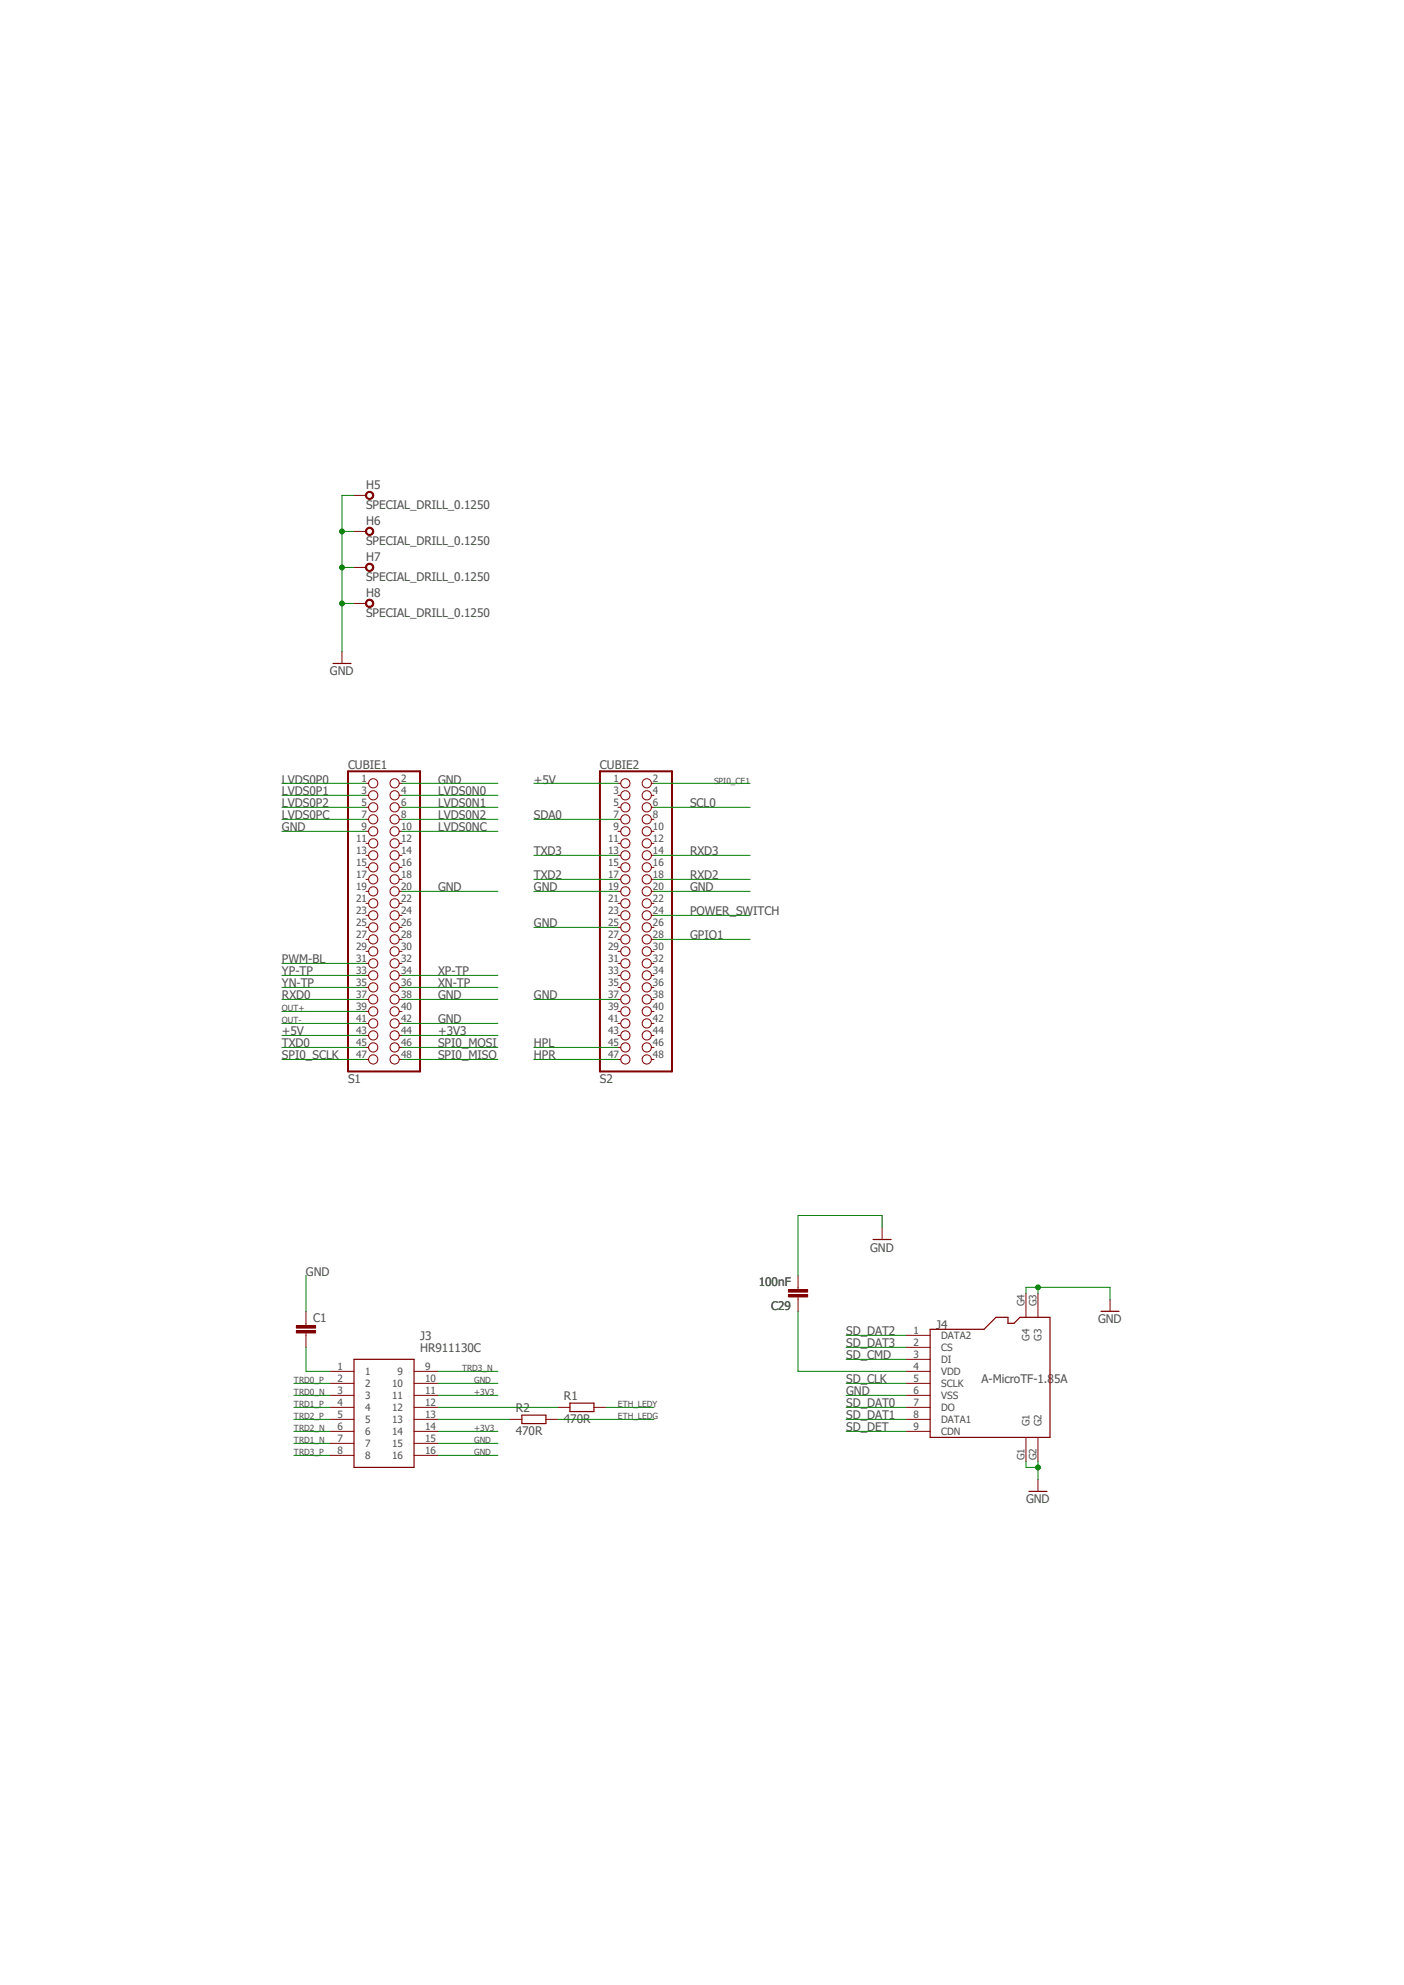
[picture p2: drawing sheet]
<svg xmlns="http://www.w3.org/2000/svg" width="297mm" height="420mm" viewBox="0 0 297 420" stroke-linecap="round" stroke-linejoin="round" font-family="sans-serif">
<path d="M59 101.2l179 217.6M238 101.2l-179 217.6" fill="none" stroke="#fff" stroke-width=".21"/>
<path d="M73.6 163.2h15.3v63.5h-15.3z" fill="none" stroke="#800000" stroke-width=".42"/>
<g fill="none" stroke="#800000" stroke-width=".21">
<path d="M77.4 165.7h.6M77.4 168.3h.6M77.4 170.8h.6M77.4 173.4h.6M77.4 175.9h.6M77.4 178.4h.6M84.5 165.7h.5M84.5 168.3h.5M84.5 170.8h.5M84.5 173.4h.5M84.5 175.9h.5M84.5 178.4h.5"/>
<path d="M77.4 181h.6M77.4 183.5h.6M77.4 186.1h.6M77.4 188.6h.6M77.4 191.1h.6M77.4 193.7h.6M77.4 196.2h.6M77.4 198.8h.6M84.5 181h.5M84.5 183.5h.5M84.5 186.1h.5M84.5 188.6h.5"/>
<path d="M84.5 191.1h.5M84.5 193.7h.5M84.5 196.2h.5M84.5 198.8h.5M77.4 201.3h.6M77.4 203.8h.6M77.4 206.4h.6M77.4 208.9h.6M77.4 211.5h.6M77.4 214h.6M77.4 216.5h.6M77.4 219.1h.6"/>
<path d="M84.5 201.3h.5M84.5 203.8h.5M84.5 206.4h.5M84.5 208.9h.5M84.5 211.5h.5M84.5 214h.5M84.5 216.5h.5M84.5 219.1h.5M77.4 221.6h.6M77.4 224.2h.6M84.5 221.6h.5M84.5 224.2h.5"/>
<circle cx="78.9" cy="175.9" r=".98"/>
<circle cx="78.9" cy="168.3" r=".98"/>
<circle cx="78.9" cy="173.4" r=".98"/>
<circle cx="78.9" cy="170.8" r=".98"/>
<circle cx="78.9" cy="178.4" r=".98"/>
<circle cx="78.9" cy="165.7" r=".98"/>
<circle cx="83.5" cy="175.9" r=".98"/>
<circle cx="83.5" cy="165.7" r=".98"/>
<circle cx="83.5" cy="173.4" r=".98"/>
<circle cx="83.5" cy="170.8" r=".98"/>
<circle cx="83.5" cy="168.3" r=".98"/>
<circle cx="83.5" cy="178.4" r=".98"/>
<circle cx="78.9" cy="198.8" r=".98"/>
<circle cx="78.9" cy="193.7" r=".98"/>
<circle cx="78.9" cy="191.1" r=".98"/>
<circle cx="78.9" cy="186.1" r=".98"/>
<circle cx="78.9" cy="188.6" r=".98"/>
<circle cx="78.9" cy="181" r=".98"/>
<circle cx="78.9" cy="183.5" r=".98"/>
<circle cx="78.9" cy="196.2" r=".98"/>
<circle cx="83.5" cy="198.8" r=".98"/>
<circle cx="83.5" cy="196.2" r=".98"/>
<circle cx="83.5" cy="181" r=".98"/>
<circle cx="83.5" cy="186.1" r=".98"/>
<circle cx="83.5" cy="191.1" r=".98"/>
<circle cx="83.5" cy="188.6" r=".98"/>
<circle cx="83.5" cy="193.7" r=".98"/>
<circle cx="83.5" cy="183.5" r=".98"/>
<circle cx="78.9" cy="201.3" r=".98"/>
<circle cx="78.9" cy="206.4" r=".98"/>
<circle cx="78.9" cy="203.8" r=".98"/>
<circle cx="78.9" cy="219.1" r=".98"/>
<circle cx="78.9" cy="211.5" r=".98"/>
<circle cx="78.9" cy="214" r=".98"/>
<circle cx="78.9" cy="216.5" r=".98"/>
<circle cx="78.9" cy="208.9" r=".98"/>
<circle cx="83.5" cy="201.3" r=".98"/>
<circle cx="83.5" cy="203.8" r=".98"/>
<circle cx="83.5" cy="219.1" r=".98"/>
<circle cx="83.5" cy="206.4" r=".98"/>
<circle cx="83.5" cy="211.5" r=".98"/>
<circle cx="83.5" cy="214" r=".98"/>
<circle cx="83.5" cy="216.5" r=".98"/>
<circle cx="83.5" cy="208.9" r=".98"/>
<circle cx="78.9" cy="221.6" r=".98"/>
<circle cx="78.9" cy="224.2" r=".98"/>
<circle cx="83.5" cy="221.6" r=".98"/>
<circle cx="83.5" cy="224.2" r=".98"/>
</g>
<path d="M77.6 104.1a.89 .89 0 0 1 1.4 .4 .89 .89 0 0 1-.6 1.2 .89 .89 0 0 1-1.1-.9h.3a.64 .64 0 0 1 .9-.5 .64 .64 0 0 1 .1 1 .64 .64 0 0 1-1-.2v-.3h-.3z" fill-rule="evenodd" fill="#800000"/>
<path d="M74.9 104.8h2.5M77.6 104.1a.89 .89 0 0 1 1.4 .4 .89 .89 0 0 1-.6 1.2 .89 .89 0 0 1-1.1-.9h.3a.64 .64 0 0 1 .9-.5 .64 .64 0 0 1 .1 1 .64 .64 0 0 1-1-.2v-.3h-.3z" fill="none" stroke="#800000" stroke-width=".21"/>
<path d="M77.6 111.8a.89 .89 0 0 1 1.4 .3 .89 .89 0 0 1-.6 1.2 .89 .89 0 0 1-1.1-.9h.3a.64 .64 0 0 1 .9-.5 .64 .64 0 0 1 .1 1 .64 .64 0 0 1-1-.2v-.3h-.3z" fill-rule="evenodd" fill="#800000"/>
<path d="M74.9 112.4h2.5M77.6 111.8a.89 .89 0 0 1 1.4 .3 .89 .89 0 0 1-.6 1.2 .89 .89 0 0 1-1.1-.9h.3a.64 .64 0 0 1 .9-.5 .64 .64 0 0 1 .1 1 .64 .64 0 0 1-1-.2v-.3h-.3z" fill="none" stroke="#800000" stroke-width=".21"/>
<path d="M77.6 119.3a.89 .89 0 0 1 1.4 .3 .89 .89 0 0 1-.6 1.3 .89 .89 0 0 1-1.1-.8h.3a.64 .64 0 0 1 .9-.6 .64 .64 0 0 1 .1 1 .64 .64 0 0 1-1-.2v-.2h-.3z" fill-rule="evenodd" fill="#800000"/>
<path d="M77.6 119.3a.89 .89 0 0 1 1.4 .3 .89 .89 0 0 1-.6 1.3 .89 .89 0 0 1-1.1-.8h.3a.64 .64 0 0 1 .9-.6 .64 .64 0 0 1 .1 1 .64 .64 0 0 1-1-.2v-.2h-.3zM74.9 120.1h2.5" fill="none" stroke="#800000" stroke-width=".21"/>
<path d="M77.6 127a.89 .89 0 0 1 1.4 .3 .89 .89 0 0 1-.6 1.2 .89 .89 0 0 1-1.1-.8h.3a.64 .64 0 0 1 .9-.6 .64 .64 0 0 1 .1 1.1 .64 .64 0 0 1-1-.3v-.2h-.3z" fill-rule="evenodd" fill="#800000"/>
<g fill="none" stroke="#800000" stroke-width=".21">
<path d="M72.3 137.8v2.6M74.9 127.7h2.5M77.6 127a.89 .89 0 0 1 1.4 .3 .89 .89 0 0 1-.6 1.2 .89 .89 0 0 1-1.1-.8h.3a.64 .64 0 0 1 .9-.6 .64 .64 0 0 1 .1 1.1 .64 .64 0 0 1-1-.3v-.2h-.3zM130.7 165.7h.6M130.7 168.3h.6M130.7 170.8h.6M130.7 173.4h.6M130.7 175.9h.6M130.7 178.4h.6M137.8 165.7h.5M137.8 168.3h.5M137.8 170.8h.5"/>
<path d="M137.8 173.4h.5M137.8 175.9h.5M137.8 178.4h.5M130.7 181h.6M130.7 183.5h.6M130.7 186.1h.6M130.7 188.6h.6M130.7 191.1h.6M130.7 193.7h.6M130.7 196.2h.6M130.7 198.8h.6M137.8 181h.5"/>
<path d="M137.8 183.5h.5M137.8 186.1h.5M137.8 188.6h.5M137.8 191.1h.5M137.8 193.7h.5M137.8 196.2h.5M137.8 198.8h.5M130.7 201.3h.6M130.7 203.8h.6M130.7 206.4h.6M130.7 208.9h.6M130.7 211.5h.6"/>
<path d="M130.7 214h.6M130.7 216.5h.6M130.7 219.1h.6M137.8 201.3h.5M137.8 203.8h.5M137.8 206.4h.5M137.8 208.9h.5M137.8 211.5h.5M137.8 214h.5M137.8 216.5h.5M137.8 219.1h.5M130.7 221.6h.6"/>
<path d="M130.7 224.2h.6M137.8 221.6h.5M137.8 224.2h.5M168.8 272.4v.5M168.8 274.4v.5"/>
<circle cx="132.3" cy="173.4" r=".98"/>
<circle cx="132.3" cy="178.4" r=".98"/>
<circle cx="132.3" cy="168.3" r=".98"/>
<circle cx="132.3" cy="175.9" r=".98"/>
<circle cx="132.3" cy="165.7" r=".98"/>
<circle cx="132.3" cy="170.8" r=".98"/>
<circle cx="136.8" cy="165.7" r=".98"/>
<circle cx="136.8" cy="178.4" r=".98"/>
<circle cx="136.8" cy="170.8" r=".98"/>
<circle cx="136.8" cy="168.3" r=".98"/>
<circle cx="136.8" cy="175.9" r=".98"/>
<circle cx="136.8" cy="173.4" r=".98"/>
<circle cx="132.3" cy="186.1" r=".98"/>
<circle cx="132.3" cy="198.8" r=".98"/>
<circle cx="132.3" cy="181" r=".98"/>
<circle cx="132.3" cy="193.7" r=".98"/>
<circle cx="132.3" cy="196.2" r=".98"/>
<circle cx="132.3" cy="188.6" r=".98"/>
<circle cx="132.3" cy="183.5" r=".98"/>
<circle cx="132.3" cy="191.1" r=".98"/>
<circle cx="136.8" cy="196.2" r=".98"/>
<circle cx="136.8" cy="198.8" r=".98"/>
<circle cx="136.8" cy="181" r=".98"/>
<circle cx="136.8" cy="186.1" r=".98"/>
<circle cx="136.8" cy="193.7" r=".98"/>
<circle cx="136.8" cy="191.1" r=".98"/>
<circle cx="136.8" cy="188.6" r=".98"/>
<circle cx="136.8" cy="183.5" r=".98"/>
<circle cx="132.3" cy="201.3" r=".98"/>
<circle cx="132.3" cy="214" r=".98"/>
<circle cx="132.3" cy="206.4" r=".98"/>
<circle cx="132.3" cy="216.5" r=".98"/>
<circle cx="132.3" cy="203.8" r=".98"/>
<circle cx="132.3" cy="208.9" r=".98"/>
<circle cx="132.3" cy="219.1" r=".98"/>
<circle cx="132.3" cy="211.5" r=".98"/>
<circle cx="136.8" cy="201.3" r=".98"/>
<circle cx="136.8" cy="203.8" r=".98"/>
<circle cx="136.8" cy="214" r=".98"/>
<circle cx="136.8" cy="216.5" r=".98"/>
<circle cx="136.8" cy="206.4" r=".98"/>
<circle cx="136.8" cy="208.9" r=".98"/>
<circle cx="136.8" cy="219.1" r=".98"/>
<circle cx="136.8" cy="211.5" r=".98"/>
<circle cx="132.3" cy="221.6" r=".98"/>
<circle cx="132.3" cy="224.2" r=".98"/>
<circle cx="136.8" cy="221.6" r=".98"/>
<circle cx="136.8" cy="224.2" r=".98"/>
</g>
<path d="M126.9 163.2h15.3v63.5h-15.3z" fill="none" stroke="#800000" stroke-width=".42"/>
<path d="M70.4 140.4h3.9" fill="none" stroke="#800000" stroke-width=".25"/>
<path d="M166.8 272.9h4.1v.5h-4.1z" fill-rule="evenodd" fill="#800000"/>
<path d="M166.8 272.9h4.1v.5h-4.1z" fill="none" stroke="#800000" stroke-width=".21"/>
<path d="M166.8 273.9h4.1v.5h-4.1z" fill-rule="evenodd" fill="#800000"/>
<g fill="none" stroke="#800000" stroke-width=".21">
<path d="M186.6 259.7v2.6M64.7 280v.5M166.8 273.9h4.1v.5h-4.1zM168.8 269.9v2.5M168.8 274.9v2.6M217 273.6v5.1M219.6 273.6v5.1M64.7 282v.5M69.8 290.2h5.1M69.8 292.7h5.1M69.8 295.2h5.1M69.8 297.8h5.1"/>
<path d="M87.6 290.2h5.1M87.6 292.7h5.1M87.6 295.2h5.1M87.6 297.8h5.1M191.7 290.2h5.1M191.7 292.7h5.1M191.7 295.2h5.1M191.7 297.8h5.1M191.7 282.5h5.1M191.7 285.1h5.1M191.7 287.6h5.1M69.8 300.3h5.1"/>
<path d="M69.8 302.9h5.1M69.8 305.4h5.1M69.8 307.9h5.1M87.6 300.3h5.1M87.6 302.9h5.1M87.6 305.4h5.1M87.6 307.9h5.1M191.7 300.3h5.1M191.7 302.9h5.1M217 304.1v5.1M219.6 304.1v5.1"/>
</g>
<path d="M184.7 262.3h3.8M74.9 287.6h12.7v22.9h-12.7zM196.8 281.3h11.4l2.5-2.6h2.5v1.3h1.3l1.3-1.3h6.3v25.4h-25.3z" fill="none" stroke="#800000" stroke-width=".25"/>
<path d="M62.7 281.5h4.1v.5h-4.1z" fill-rule="evenodd" fill="#800000"/>
<path d="M62.7 281.5h4.1v.5h-4.1z" fill="none" stroke="#800000" stroke-width=".21"/>
<path d="M62.7 280.5h4.1v.5h-4.1z" fill-rule="evenodd" fill="#800000"/>
<path d="M64.7 277.5v2.5M234.8 274.9v2.6M62.7 280.5h4.1v.5h-4.1zM64.7 282.5v2.6M118 297.8h2.6M125.6 297.8h2.6M107.9 300.3h2.5M115.5 300.3h2.5M219.6 313v2.6" fill="none" stroke="#800000" stroke-width=".21"/>
<path d="M232.9 277.5h3.8M110.4 299.4h5.1v1.8h-5.1zM120.6 296.9h5v1.8h-5zM217.7 315.6h3.8" fill="none" stroke="#800000" stroke-width=".25"/>
<g fill="none" stroke="#008000" stroke-width=".21">
<path d="M74.9 104.8h-2.6v33M72.3 127.7h2.6M59.6 165.7h17.8M59.6 168.3h17.8M59.6 170.8h17.8M59.6 173.4h17.8M59.6 175.9h17.8M85 165.7h20.3M85 188.6h20.3M112.9 188.6h17.8M112.9 196.2h17.8M138.3 188.6h20.4"/>
<path d="M85 211.5h20.3M85 216.5h20.3M112.9 211.5h17.8"/>
</g>
<circle cx="72.3" cy="127.7" r=".51" fill="#008000"/>
<g fill="none" stroke="#008000" stroke-width=".21">
<path d="M72.3 120.1h2.6"/>
<circle cx="72.3" cy="127.7" r=".51"/>
</g>
<circle cx="72.3" cy="120.1" r=".51" fill="#008000"/>
<g fill="none" stroke="#008000" stroke-width=".21">
<path d="M72.3 112.4h2.6"/>
<circle cx="72.3" cy="120.1" r=".51"/>
</g>
<circle cx="72.3" cy="112.4" r=".51" fill="#008000"/>
<g fill="none" stroke="#008000" stroke-width=".21">
<path d="M186.6 259.7v-2.5h-17.8v12.7M64.7 269.9v7.6M92.7 292.7h12.6M179 295.2h12.7M92.7 307.9h12.6M92.7 305.4h12.6M217 309.2v1.3h2.6M219.6 309.2v3.8"/>
<circle cx="72.3" cy="112.4" r=".51"/>
</g>
<circle cx="219.6" cy="310.5" r=".51" fill="#008000"/>
<g fill="none" stroke="#008000" stroke-width=".21">
<path d="M217 273.6v-1.2h17.8v2.5M219.6 272.4v1.2"/>
<circle cx="219.6" cy="310.5" r=".51"/>
</g>
<circle cx="219.6" cy="272.4" r=".51" fill="#008000"/>
<g fill="none" stroke="#008000" stroke-width=".21">
<path d="M85 168.3h20.3M85 170.8h20.3M85 173.4h20.3M85 175.9h20.3M112.9 173.4h17.8M112.9 165.7h17.8M138.3 170.8h20.4M138.3 165.7h20.4M112.9 181h17.8M112.9 186.1h17.8M138.3 181h20.4M138.3 186.1h20.4"/>
<path d="M138.3 198.8h20.4M138.3 193.7h20.4M59.6 203.8h17.8M59.6 206.4h17.8M59.6 208.9h17.8M59.6 211.5h17.8M59.6 219.1h17.8M59.6 216.5h17.8M59.6 214h17.8M85 206.4h20.3M85 208.9h20.3M85 219.1h20.3"/>
<path d="M59.6 221.6h17.8M59.6 224.2h17.8M85 221.6h20.3M85 224.2h20.3M112.9 221.6h17.8M112.9 224.2h17.8M168.8 277.5v12.7h22.9M62.2 295.2h7.6M62.2 297.8h7.6M62.2 292.7h7.6M64.7 285.1v5.1h5.1M92.7 290.2h12.6"/>
<path d="M92.7 295.2h12.6M92.7 297.8h25.3M128.2 297.8h10.1M179 297.8h12.7M179 292.7h12.7M179 282.5h12.7M179 287.6h12.7M179 285.1h12.7M62.2 302.9h7.6M62.2 305.4h7.6M62.2 307.9h7.6M62.2 300.3h7.6"/>
<path d="M92.7 302.9h12.6M92.7 300.3h15.2M118 300.3h20.3M179 302.9h12.7M179 300.3h12.7"/>
<circle cx="219.6" cy="272.4" r=".51"/>
</g>
<g font-size="2.5" fill="#505050">
<text x="77.4" y="107.6">SPECIAL_DRILL_0.1250</text>
<text x="77.4" y="103.5">H5</text>
<text x="77.4" y="111.2">H6</text>
<text x="77.4" y="115.2">SPECIAL_DRILL_0.1250</text>
<text x="77.4" y="118.8">H7</text>
<text x="77.4" y="122.9">SPECIAL_DRILL_0.1250</text>
<text x="77.4" y="130.5">SPECIAL_DRILL_0.1250</text>
<text x="77.4" y="126.4">H8</text>
<text x="69.8" y="142.9">GND</text>
<text x="59.6" y="165.8">LVDS0P0</text>
<text x="73.6" y="162.6">CUBIE1</text>
<text x="92.7" y="165.8">GND</text>
<text x="112.9" y="165.8">+5V</text>
<text x="126.9" y="162.6">CUBIE2</text>
<text x="59.6" y="168.3">LVDS0P1</text>
<text x="59.6" y="170.8">LVDS0P2</text>
<text x="59.6" y="173.4">LVDS0PC</text>
<text x="92.7" y="168.3">LVDS0N0</text>
<text x="92.7" y="170.8">LVDS0N1</text>
<text x="92.7" y="173.4">LVDS0N2</text>
<text x="112.9" y="173.4">SDA0</text>
<text x="146" y="170.8">SCL0</text>
<text x="59.6" y="175.9">GND</text>
<text x="92.7" y="175.9">LVDS0NC</text>
<text x="112.9" y="181">TXD3</text>
<text x="146" y="181">RXD3</text>
<text x="92.7" y="188.6">GND</text>
<text x="112.9" y="188.6">GND</text>
<text x="112.9" y="186.1">TXD2</text>
<text x="146" y="188.6">GND</text>
<text x="146" y="186.1">RXD2</text>
<text x="112.9" y="196.2">GND</text>
<text x="146" y="193.7">POWER_SWITCH</text>
<text x="59.6" y="203.8">PWM-BL</text>
<text x="146" y="198.8">GPIO1</text>
<text x="59.6" y="206.4">YP-TP</text>
<text x="59.6" y="208.9">YN-TP</text>
<text x="92.7" y="206.4">XP-TP</text>
<text x="92.7" y="208.9">XN-TP</text>
<text x="59.6" y="211.5">RXD0</text>
<text x="92.7" y="211.5">GND</text>
<text x="112.9" y="211.5">GND</text>
<text x="59.6" y="221.6">TXD0</text>
<text x="59.6" y="219.1">+5V</text>
<text x="92.7" y="216.5">GND</text>
<text x="92.7" y="219.1">+3V3</text>
<text x="92.7" y="221.6">SPI0_MOSI</text>
<text x="112.9" y="221.6">HPL</text>
<text x="59.6" y="224.2">SPI0_SCLK</text>
<text x="92.7" y="224.2">SPI0_MISO</text>
<text x="112.9" y="224.2">HPR</text>
<text x="73.6" y="229.2">S1</text>
<text x="126.9" y="229.2">S2</text>
<text x="64.7" y="269.9">GND</text>
<text x="184.1" y="264.8">GND</text>
<text x="160.5" y="272">100nF</text>
<text x="66.3" y="279.6">C1</text>
<text x="163.1" y="277.1">C29</text>
<text x="198" y="281.3">J4</text>
<text x="232.3" y="280">GND</text>
<text x="88.9" y="286">HR911130C</text>
<text x="88.9" y="283.4">J3</text>
<text x="179" y="282.5">SD_DAT2</text>
<text x="179" y="287.6">SD_CMD</text>
<text x="179" y="285.1">SD_DAT3</text>
<text x="179" y="292.7">SD_CLK</text>
<text x="207.7" y="292.7">A-MicroTF-1.85A</text>
<text x="109.1" y="298.8">R2</text>
<text x="119.3" y="296.3">R1</text>
<text x="179" y="295.2">GND</text>
<text x="179" y="297.8">SD_DAT0</text>
<text x="109.1" y="303.6">470R</text>
<text x="119.3" y="301.1">470R</text>
<text x="179" y="302.9">SD_DET</text>
<text x="179" y="300.3">SD_DAT1</text>
<text x="217" y="318.1">GND</text>
</g>
<g font-size="2.1" fill="#505050">
<text x="76.5" y="165.4">1</text>
<text x="76.5" y="167.9">3</text>
<text x="84.8" y="165.4">2</text>
<text x="84.8" y="167.9">4</text>
<text x="129.8" y="165.4">1</text>
<text x="129.8" y="167.9">3</text>
<text x="138.1" y="165.4">2</text>
<text x="138.1" y="167.9">4</text>
<text x="76.5" y="170.5">5</text>
<text x="76.5" y="173">7</text>
<text x="84.8" y="170.5">6</text>
<text x="84.8" y="173">8</text>
<text x="129.8" y="170.5">5</text>
<text x="129.8" y="173">7</text>
<text x="138.1" y="170.5">6</text>
<text x="138.1" y="173">8</text>
<text x="75.4" y="178.1">11</text>
<text x="76.5" y="175.6">9</text>
<text x="84.8" y="178.1">12</text>
<text x="84.8" y="175.6">10</text>
<text x="128.7" y="178.1">11</text>
<text x="129.8" y="175.6">9</text>
<text x="138.1" y="178.1">12</text>
<text x="138.1" y="175.6">10</text>
<text x="75.4" y="180.6">13</text>
<text x="75.4" y="183.2">15</text>
<text x="75.4" y="185.7">17</text>
<text x="84.8" y="180.6">14</text>
<text x="84.8" y="183.2">16</text>
<text x="84.8" y="185.7">18</text>
<text x="128.7" y="180.6">13</text>
<text x="128.7" y="183.2">15</text>
<text x="128.7" y="185.7">17</text>
<text x="138.1" y="180.6">14</text>
<text x="138.1" y="183.2">16</text>
<text x="138.1" y="185.7">18</text>
<text x="75.4" y="188.3">19</text>
<text x="75.4" y="190.8">21</text>
<text x="84.8" y="188.3">20</text>
<text x="84.8" y="190.8">22</text>
<text x="128.7" y="188.3">19</text>
<text x="128.7" y="190.8">21</text>
<text x="138.1" y="188.3">20</text>
<text x="138.1" y="190.8">22</text>
<text x="75.4" y="193.3">23</text>
<text x="75.4" y="195.9">25</text>
<text x="84.8" y="193.3">24</text>
<text x="84.8" y="195.9">26</text>
<text x="128.7" y="193.3">23</text>
<text x="128.7" y="195.9">25</text>
<text x="138.1" y="193.3">24</text>
<text x="138.1" y="195.9">26</text>
<text x="75.4" y="198.4">27</text>
<text x="75.4" y="201">29</text>
<text x="75.4" y="203.5">31</text>
<text x="84.8" y="198.4">28</text>
<text x="84.8" y="201">30</text>
<text x="84.8" y="203.5">32</text>
<text x="128.7" y="198.4">27</text>
<text x="128.7" y="201">29</text>
<text x="128.7" y="203.5">31</text>
<text x="138.1" y="198.4">28</text>
<text x="138.1" y="201">30</text>
<text x="138.1" y="203.5">32</text>
<text x="75.4" y="206">33</text>
<text x="75.4" y="208.6">35</text>
<text x="84.8" y="206">34</text>
<text x="84.8" y="208.6">36</text>
<text x="128.7" y="206">33</text>
<text x="128.7" y="208.6">35</text>
<text x="138.1" y="206">34</text>
<text x="138.1" y="208.6">36</text>
<text x="75.4" y="211.1">37</text>
<text x="75.4" y="213.7">39</text>
<text x="84.8" y="211.1">38</text>
<text x="84.8" y="213.7">40</text>
<text x="128.7" y="211.1">37</text>
<text x="128.7" y="213.7">39</text>
<text x="138.1" y="211.1">38</text>
<text x="138.1" y="213.7">40</text>
<text x="75.4" y="216.2">41</text>
<text x="75.4" y="218.7">43</text>
<text x="75.4" y="221.3">45</text>
<text x="84.8" y="216.2">42</text>
<text x="84.8" y="218.7">44</text>
<text x="84.8" y="221.3">46</text>
<text x="128.7" y="216.2">41</text>
<text x="128.7" y="218.7">43</text>
<text x="128.7" y="221.3">45</text>
<text x="138.1" y="216.2">42</text>
<text x="138.1" y="218.7">44</text>
<text x="138.1" y="221.3">46</text>
<text x="75.4" y="223.8">47</text>
<text x="84.8" y="223.8">48</text>
<text x="128.7" y="223.8">47</text>
<text x="138.1" y="223.8">48</text>
<text x="216.7" y="276.4" transform="rotate(-90 216.7 276.4)">G4</text>
<text x="219.2" y="276.4" transform="rotate(-90 219.2 276.4)">G3</text>
<text x="193.3" y="282.2">1</text>
<text x="193.3" y="284.7">2</text>
<text x="193.3" y="287.3">3</text>
<text x="199.1" y="283.3">DATA2</text>
<text x="199.1" y="285.8">CS</text>
<text x="217.8" y="283.6" transform="rotate(-90 217.8 283.6)">G4</text>
<text x="220.3" y="283.6" transform="rotate(-90 220.3 283.6)">G3</text>
<text x="71.4" y="289.8">1</text>
<text x="71.4" y="292.4">2</text>
<text x="77.2" y="290.9">1</text>
<text x="77.2" y="293.5">2</text>
<text x="82.9" y="293.5">10</text>
<text x="84.1" y="290.9">9</text>
<text x="89.9" y="289.8">9</text>
<text x="89.9" y="292.4">10</text>
<text x="193.3" y="289.8">4</text>
<text x="193.3" y="292.4">5</text>
<text x="199.1" y="288.4">DI</text>
<text x="199.1" y="290.9">VDD</text>
<text x="199.1" y="293.5">SCLK</text>
<text x="71.4" y="294.9">3</text>
<text x="71.4" y="297.4">4</text>
<text x="71.4" y="300">5</text>
<text x="77.2" y="296">3</text>
<text x="77.2" y="298.5">4</text>
<text x="82.9" y="296">11</text>
<text x="82.9" y="298.5">12</text>
<text x="89.9" y="294.9">11</text>
<text x="89.9" y="297.4">12</text>
<text x="89.9" y="300">13</text>
<text x="193.3" y="294.9">6</text>
<text x="193.3" y="297.4">7</text>
<text x="193.3" y="300">8</text>
<text x="199.1" y="296">VSS</text>
<text x="199.1" y="298.5">DO</text>
<text x="71.4" y="302.5">6</text>
<text x="71.4" y="305.1">7</text>
<text x="77.2" y="301.1">5</text>
<text x="77.2" y="303.6">6</text>
<text x="82.9" y="301.1">13</text>
<text x="82.9" y="303.6">14</text>
<text x="89.9" y="302.5">14</text>
<text x="89.9" y="305.1">15</text>
<text x="193.3" y="302.5">9</text>
<text x="199.1" y="301.1">DATA1</text>
<text x="199.1" y="303.6">CDN</text>
<text x="217.8" y="301.8" transform="rotate(-90 217.8 301.8)">G1</text>
<text x="220.3" y="301.8" transform="rotate(-90 220.3 301.8)">G2</text>
<text x="71.4" y="307.6">8</text>
<text x="77.2" y="306.2">7</text>
<text x="77.2" y="308.7">8</text>
<text x="82.9" y="306.2">15</text>
<text x="82.9" y="308.7">16</text>
<text x="89.9" y="307.6">16</text>
<text x="216.7" y="309" transform="rotate(-90 216.7 309)">G1</text>
<text x="219.2" y="309" transform="rotate(-90 219.2 309)">G2</text>
</g>
<g font-size="1.8" fill="#505050">
<text x="151" y="165.8">SPI0_CE1</text>
<text x="59.6" y="214">OUT+</text>
<text x="59.6" y="216.5">OUT-</text>
<text x="62.2" y="292.7">TRD0_P</text>
<text x="97.7" y="290.2">TRD3_N</text>
<text x="100.3" y="292.7">GND</text>
<text x="62.2" y="297.8">TRD1_P</text>
<text x="62.2" y="295.2">TRD0_N</text>
<text x="100.3" y="295.2">+3V3</text>
<text x="130.7" y="297.8">ETH_LEDY</text>
<text x="62.2" y="305.4">TRD1_N</text>
<text x="62.2" y="300.3">TRD2_P</text>
<text x="62.2" y="302.9">TRD2_N</text>
<text x="100.3" y="305.4">GND</text>
<text x="100.3" y="302.9">+3V3</text>
<text x="130.7" y="300.3">ETH_LEDG</text>
<text x="62.2" y="307.9">TRD3_P</text>
<text x="100.3" y="307.9">GND</text>
</g>
</svg>
